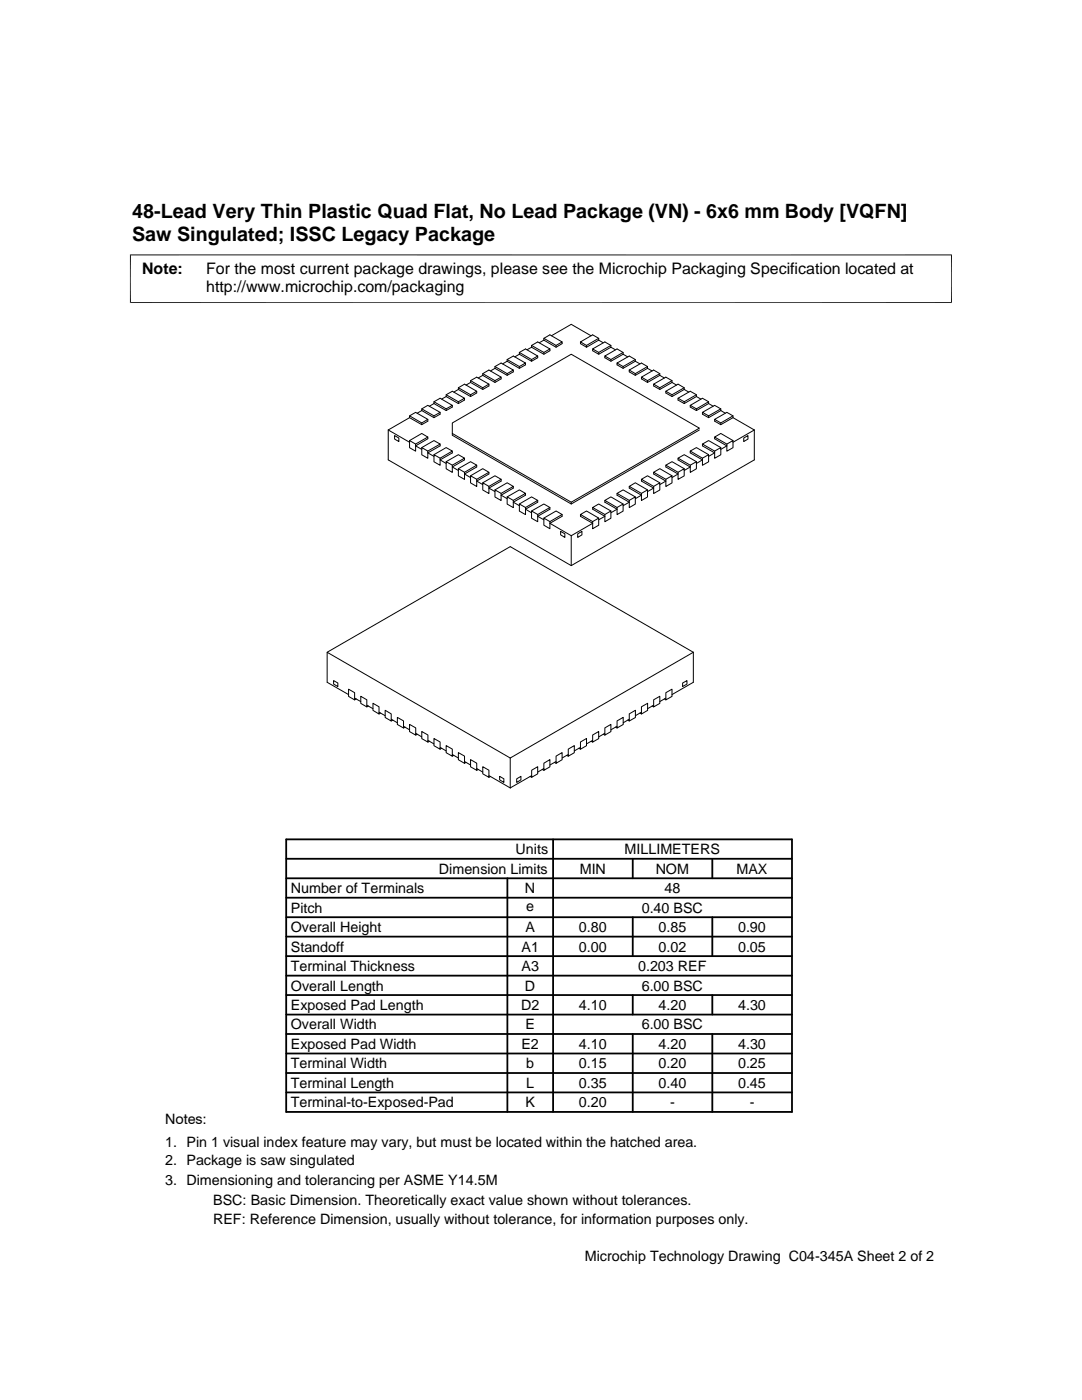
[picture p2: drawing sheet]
<svg xmlns="http://www.w3.org/2000/svg" width="216mm" height="279mm" viewBox="0 0 216 279" stroke-linecap="round" stroke-linejoin="round" font-family="sans-serif">
<g fill="none" stroke="#000" stroke-width=".2">
<path d="M26 50.8v9.7M189.9 50.8v9.7M189.9 50.9h-164M25.9 60.4h164M89 78.8l2.5 1.4 1.2-.7-2.4-1.4-1.3 .7v.3M89 79.1l2.5 1.4 1.2-.7v-.3M89 79.1l-.9 .6M91.5 77.4l2.4 1.4 1.2-.7-2.4-1.4-1.2 .7v.3M91.5 77.7l2.4 1.4 1.2-.7v-.3M91.5 77.7l-.9 .6M93.9 76l2.4 1.4 1.3-.7-2.5-1.4-1.2 .7v.3M93.9 76.3l2.4 1.4 1.3-.7v-.3"/>
<path d="M93.9 78.8v.3M93.9 76.3l-.9 .6M96.3 74.6l2.5 1.4 1.2-.7-2.4-1.4-1.3 .7v.3M96.3 74.9l2.5 1.4 1.2-.7v-.3M96.3 77.4v.3M96.3 74.9l-.9 .5M98.8 73.2l2.4 1.4 1.2-.7-2.4-1.4-1.2 .7v.3M98.8 73.5l2.4 1.4 1.2-.7v-.3M98.8 76v.3M98.8 73.5l-.9 .5M101.2 71.8l2.4 1.4 1.3-.7-2.5-1.4-1.2 .7v.3M101.2 72.1l2.4 1.4 1.3-.7v-.3"/>
<path d="M101.2 74.6v.3M101.2 72.1l-.9 .5M103.6 70.3l2.5 1.5 1.2-.7-2.4-1.5-1.3 .7v.4M103.6 70.7l2.5 1.4 1.2-.7v-.3M103.6 73.2v.3M103.6 70.7l-.9 .5M106.1 68.9l2.4 1.4 1.2-.7-2.4-1.4-1.2 .7v.4M106.1 69.3l2.4 1.4 1.2-.7v-.4M106.1 71.8v.3M106.1 69.3l-.9 .5M108.5 67.5l2.5 1.4 1.2-.7-2.5-1.4-1.2 .7v.4M108.5 67.9l2.5 1.4 1.2-.7v-.4"/>
<path d="M108.5 70.3v.4M108.5 67.9l-.9 .5M111 68.9v.4M117 68.9v.4M117.9 67l-3.9-2.3-4 2.3M119.5 67.9l.9 .5M119.5 67.5l-2.5 1.4-1.2-.7 2.5-1.4 1.2 .7v.4M119.5 67.9l-2.5 1.4-1.2-.7v-.4M119.5 70.3v.4M121.9 69.3l.9 .5M121.9 68.9l-2.4 1.4-1.2-.7 2.4-1.4 1.2 .7v.4M121.9 69.3l-2.4 1.4-1.2-.7v-.4"/>
<path d="M121.9 71.8v.3M124.3 70.7l1 .5M124.3 70.3l-2.4 1.5-1.2-.7 2.4-1.5 1.2 .7v.4M124.3 70.7l-2.4 1.4-1.2-.7v-.3M124.3 73.2v.3M126.8 72.1l.9 .5M126.8 71.8l-2.5 1.4-1.2-.7 2.5-1.4 1.2 .7v.3M126.8 72.1l-2.5 1.4-1.2-.7v-.3M126.8 74.6v.3M129.2 73.5l.9 .5M129.2 73.2l-2.4 1.4-1.2-.7 2.4-1.4 1.2 .7v.3M129.2 73.5l-2.4 1.4-1.2-.7v-.3"/>
<path d="M129.2 76v.3M131.7 74.9l.9 .5M131.7 77.4v.3M131.7 74.6l-2.5 1.4-1.2-.7 2.4-1.4 1.3 .7v.3M131.7 74.9l-2.5 1.4-1.2-.7v-.3M134.1 76.3l.9 .6M134.1 78.8v.3M134.1 76l-2.4 1.4-1.3-.7 2.5-1.4 1.2 .7v.3M134.1 76.3l-2.4 1.4-1.3-.7v-.3M136.5 77.7l.9 .6M136.5 77.4l-2.4 1.4-1.2-.7 2.4-1.4 1.2 .7v.3M136.5 77.7l-2.4 1.4-1.2-.7v-.3"/>
<path d="M139 79.1l.9 .6M139 78.8l-2.5 1.4-1.2-.7 2.4-1.4 1.3 .7v.3M139 79.1l-2.5 1.4-1.2-.7v-.3M77.5 85.8v6l36.5 21.1 36.5-21.1v-6M77.5 85.8l4.2 2.5M78.7 86.9l.9 .5v.7l-.9-.5zM81.7 87.9l1.2 .7v1.4l-1.2-.7zM81.7 87.9l2.5-1.4 1.2 .7-2.5 1.4M81.7 83l2.5 1.4 1.2-.7-2.5-1.4-1.2 .7v.4M81.7 83.4l2.5 1.4 1.2-.7v-.4M81.7 83.4l-4.2 2.4M84.2 89.3l1.2 .7v1.5l-1.2-.7z"/>
<path d="M84.2 89.3l2.4-1.4 1.2 .7-2.4 1.4M84.2 81.6l2.4 1.4 1.2-.7-2.4-1.4-1.2 .7v.3M84.2 81.9l2.4 1.5 1.2-.7v-.4M84.2 84.4v.4M84.2 81.9l-1 .6M85.4 87.2v.4l-2.5 1.4 1.3 .7M86.6 90.7l1.2 .7v1.5l-1.2-.7zM86.6 90.7l2.4-1.4 1.3 .7-2.5 1.4M86.6 80.2l2.4 1.4 1.3-.7-2.5-1.4-1.2 .7v.3M86.6 80.5l2.4 1.4 1.3-.7v-.3M86.6 83v.4M86.6 80.5l-.9 .6"/>
<path d="M87.8 88.6v.4l-2.4 1.4 1.2 .7M89 92.1l1.3 .7v1.5l-1.3-.7zM89 92.1l2.5-1.4 1.2 .7-2.4 1.4M89 81.6v.3M90.3 84.4l23.7-13.7 25.6 14.7-25.6 14.8-23.7-13.7zM90.3 90v.4l-2.5 1.4 1.2 .7M91.5 80.2v.3M91.5 93.5l1.2 .8v1.4l-1.2-.7zM91.5 93.5l2.4-1.4 1.2 .7-2.4 1.5M92.7 91.4v.4l-2.4 1.4 1.2 .7M93.9 95l1.2 .7v1.4l-1.2-.7zM93.9 95l2.4-1.5 1.3 .8-2.5 1.4"/>
<path d="M95.1 92.8v.4l-2.4 1.4 1.2 .7M96.3 96.4l1.3 .7v1.4l-1.3-.7zM96.3 96.4l2.5-1.4 1.2 .7-2.4 1.4M97.6 94.3v.3l-2.5 1.4 1.2 .7M98.8 97.8l1.2 .7v1.4l-1.2-.7zM98.8 97.8l2.4-1.4 1.2 .7-2.4 1.4M100 95.7v.3l-2.4 1.4 1.2 .7M101.2 99.2l1.2 .7v1.4l-1.2-.7zM101.2 99.2l2.4-1.4 1.3 .7-2.5 1.4M102.4 97.1v.3l-2.4 1.4 1.2 .7M104.9 98.5v.3l-2.5 1.4 1.2 .7M107.3 99.9v.3l-2.4 1.4 1.2 .7"/>
<path d="M120.7 99.9v.3l2.4 1.4-1.2 .7M123.1 98.5v.3l2.5 1.4-1.3 .7M125.6 97.1v.3l2.4 1.4-1.2 .7M125.6 99.9l1.2-.7v1.4l-1.2 .7zM126.8 99.2l-2.5-1.4-1.2 .7 2.5 1.4M128 95.7v.3l2.4 1.4-1.2 .7M128 98.5l1.2-.7v1.4l-1.2 .7zM129.2 97.8l-2.4-1.4-1.2 .7 2.4 1.4M130.4 94.3v.3l2.5 1.4-1.2 .7M130.4 97.1l1.3-.7v1.4l-1.3 .7zM131.7 96.4l-2.5-1.4-1.2 .7 2.4 1.4M132.9 92.8v.4l2.4 1.4-1.2 .7"/>
<path d="M132.9 95.7l1.2-.7v1.4l-1.2 .7zM134.1 95l-2.4-1.5-1.3 .8 2.5 1.4M135.3 91.4v.4l2.4 1.4-1.2 .7M135.3 94.3l1.2-.8v1.5l-1.2 .7zM136.5 93.5l-2.4-1.4-1.2 .7 2.4 1.5M136.5 80.2v.3M137.7 90v.4l2.5 1.4-1.2 .7M137.7 92.8l1.3-.7v1.5l-1.3 .7zM139 92.1l-2.5-1.4-1.2 .7 2.4 1.4M139 81.6v.3M139.6 85.8l-25.6 14.8-23.7-13.7v-.4M140.2 88.6v.4l2.4 1.4-1.2 .7"/>
<path d="M140.2 91.4l1.2-.7v1.5l-1.2 .7zM141.4 90.7l-2.4-1.4-1.3 .7 2.5 1.4M141.4 80.5l.9 .6M141.4 83v.4M141.4 80.2l-2.4 1.4-1.3-.7 2.5-1.4 1.2 .7v.3M141.4 80.5l-2.4 1.4-1.3-.7v-.3M142.6 87.2v.4l2.4 1.4-1.2 .7M142.6 90l1.2-.7v1.5l-1.2 .7zM143.8 89.3l-2.4-1.4-1.2 .7 2.4 1.4M143.8 81.9l.9 .6M143.8 84.4v.4M143.8 81.6l-2.4 1.4-1.2-.7 2.4-1.4 1.2 .7v.3"/>
<path d="M143.8 81.9l-2.4 1.5-1.2-.7v-.4M145 88.6l1.3-.7v1.4l-1.3 .7zM146.3 87.9l-2.5-1.4-1.2 .7 2.4 1.4M146.3 83l-2.5 1.4-1.2-.7 2.4-1.4 1.3 .7v.4M146.3 83.4l-2.5 1.4-1.2-.7v-.4M146.3 83.4l4.2 2.4M148.4 87.4l.8-.5v.7l-.8 .5zM150.5 85.8l-4.2 2.5M103.6 100.6l1.3 .7v1.4l-1.3-.7zM103.6 100.6l2.5-1.4 1.2 .7-2.4 1.4M106.1 102l1.2 .7v1.4l-1.2-.7zM106.1 102l2.4-1.4 1.2 .7-2.4 1.4"/>
<path d="M108.5 103.4l1.2 .7v1.4l-1.2-.7zM108.5 103.4l2.5-1.4 1.2 .7-2.5 1.4M109.7 101.3v.3l-2.4 1.4 1.2 .7M111.9 106l.8 .5v.8l-.8-.6zM112.2 102.7v.3l-2.5 1.4 4.3 2.5M114 100.2v.4M114 106.9v6M115.3 106.5l.8-.5v.7l-.8 .6zM115.8 102.7v.3l2.5 1.4-4.3 2.5M118.3 101.3v.3l2.4 1.4-1.2 .7M118.3 104.1l1.2-.7v1.4l-1.2 .7zM119.5 103.4l-2.5-1.4-1.2 .7 2.5 1.4"/>
<path d="M120.7 102.7l1.2-.7v1.4l-1.2 .7zM121.9 102l-2.4-1.4-1.2 .7 2.4 1.4M123.1 101.3l1.2-.7v1.4l-1.2 .7zM124.3 100.6l-2.4-1.4-1.2 .7 2.4 1.4M65.3 130.2l36.5-21.1 36.5 21.1M66.6 135.8l.8 .5v.7l-.8-.5zM69.6 137.5l1.2 .7v1.5l-1.2-.7zM69.6 138.6l-4.3-2.4v-6l36.5 21.1M70.8 139.3l1.2 .7M71.1 139.5l-.3 .2M72 139l1.2 .7v1.4l-1.2-.7zM130.4 139.7l1.3-.7v1.4l-1.3 .7z"/>
<path d="M132.6 139.5l.3 .2M132.9 139.3l-1.2 .7M132.9 138.2l1.2-.7v1.5l-1.2 .7zM136.2 136.3l.9-.5v.7l-.9 .5zM138.3 130.2v6l-4.2 2.4M138.3 130.2l-36.5 21.1M73.2 140.7l1.2 .7M73.5 140.9l-.3 .2M74.4 140.4l1.2 .7v1.4l-1.2-.7zM75.6 142.1l1.3 .7M75.9 142.3l-.3 .2M76.9 141.8l1.2 .7v1.4l-1.2-.7z"/>
<path d="M78.1 143.5l1.2 .8M78.4 143.7l-.3 .2M79.3 143.2l1.2 .7v1.4l-1.2-.7zM80.5 144.9l1.2 .7M80.8 145.1l-.3 .2M81.7 144.6l1.3 .7v1.4l-1.3-.7zM83 146.3l1.2 .8M83.2 146.5l-.2 .2M84.2 146l1.2 .7v1.4l-1.2-.7zM85.4 147.8l1.2 .7M85.7 147.9l-.3 .2M86.6 147.4l1.2 .7v1.4l-1.2-.7z"/>
<path d="M87.8 149.2l1.2 .7M88.1 149.3l-.3 .2M89 148.8l1.3 .7v1.4l-1.3-.7zM90.3 150.6l1.2 .7M90.6 150.7l-.3 .2M91.5 150.2l1.2 .7v1.4l-1.2-.7zM92.7 152l1.2 .7M93 152.1l-.3 .2M93.9 151.6l1.2 .7v1.4l-1.2-.7zM95.1 153.4l1.2 .7M95.4 153.6l-.3 .1M96.3 153l1.3 .7v1.4l-1.3-.7z"/>
<path d="M97.6 154.8l4.2 2.4M97.9 155l-.3 .1M99.7 154.9l.8 .5v.7l-.8-.5zM101.8 151.3v5.9M103.1 155.4l.8-.5v.7l-.8 .5zM105.8 155l.3 .1M106.1 154.8l-4.3 2.4M106.1 153.7l1.2-.7v1.4l-1.2 .7zM108.2 153.6l.3 .1M108.5 153.4l-1.2 .7M108.5 152.3l1.2-.7v1.4l-1.2 .7zM110.6 152.1l.4 .2"/>
<path d="M111 152l-1.3 .7M111 150.9l1.2-.7v1.4l-1.2 .7zM113.1 150.7l.3 .2M113.4 150.6l-1.2 .7M113.4 149.5l1.2-.7v1.4l-1.2 .7zM115.5 149.3l.3 .2M115.8 149.2l-1.2 .7M115.8 148.1l1.2-.7v1.4l-1.2 .7zM117.9 147.9l.4 .2M118.3 147.8l-1.3 .7M118.3 146.7l1.2-.7v1.4l-1.2 .7zM120.4 146.5l.3 .2"/>
<path d="M120.7 146.3l-1.2 .8M120.7 145.3l1.2-.7v1.4l-1.2 .7zM122.8 145.1l.3 .2M123.1 144.9l-1.2 .7M123.1 143.9l1.3-.7v1.4l-1.3 .7zM125.3 143.7l.3 .2M125.6 143.5l-1.2 .8M125.6 142.5l1.2-.7v1.4l-1.2 .7zM127.7 142.3l.3 .2M128 142.1l-1.2 .7M128 141.1l1.2-.7v1.4l-1.2 .7zM130.1 140.9l.3 .2"/>
<path d="M130.4 140.7l-1.2 .7"/>
</g>
<g fill="none" stroke="#000" stroke-width=".36">
<path d="M57.1 179.2h100.9M57.1 175.3h100.9M57.1 171.4h100.9M57.1 167.5h100.9v54.4h-100.9zM101.2 175.3v46.6M110.4 167.5v54.4M126.3 171.4v3.9M142.1 171.4v3.9M57.1 186.9h100.9M57.1 183h100.9M57.1 198.6h100.9M57.1 194.7h100.9"/>
<path d="M57.1 190.8h100.9M126.3 183v7.8M126.3 198.6v3.9M142.1 183v7.8M142.1 198.6v3.9M57.1 214.1h100.9M57.1 206.4h100.9M57.1 202.5h100.9M57.1 210.2h100.9M57.1 218h100.9M126.3 206.4v15.5M142.1 206.4v15.5"/>
</g>
<g font-size="3.9">
<text x="26.4" y="43.5">48-Lead Very Thin Plastic Quad Flat, No Lead Package (VN) - 6x6 mm Body [VQFN]</text>
<text x="26.4" y="48">Saw Singulated; ISSC Legacy Package</text>
</g>
<g font-size="3.2">
<text x="28.4" y="54.6">Note:</text>
<text x="41.1" y="54.6">For the most current package drawings, please see the Microchip Packaging Specification located at</text>
<text x="41.1" y="58.3">http://www.microchip.com/packaging</text>
</g>
<g font-size="2.9">
<text x="102.9" y="170.5">Units</text>
<text x="124.6" y="170.5">MILLIMETERS</text>
<text x="58" y="178.2">Number of Terminals</text>
<text x="87.6" y="174.4">Dimension Limits</text>
<text x="104.8" y="178.2">N</text>
<text x="115.7" y="174.4">MIN</text>
<text x="130.8" y="174.4">NOM</text>
<text x="132.6" y="178.2">48</text>
<text x="147" y="174.4">MAX</text>
<text x="58" y="182.1">Pitch</text>
<text x="105" y="181.8">e</text>
<text x="128" y="182.1">0.40 BSC</text>
<text x="58" y="186">Overall Height</text>
<text x="58" y="189.9">Standoff</text>
<text x="104.1" y="189.9">A1</text>
<text x="104.8" y="186">A</text>
<text x="115.5" y="186">0.80</text>
<text x="115.5" y="189.9">0.00</text>
<text x="131.4" y="186">0.85</text>
<text x="131.4" y="189.9">0.02</text>
<text x="147.3" y="186">0.90</text>
<text x="147.3" y="189.9">0.05</text>
<text x="58" y="193.8">Terminal Thickness</text>
<text x="58" y="197.7">Overall Length</text>
<text x="104.1" y="193.8">A3</text>
<text x="104.8" y="197.7">D</text>
<text x="127.3" y="193.8">0.203 REF</text>
<text x="128" y="197.7">6.00 BSC</text>
<text x="58" y="201.6">Exposed Pad Length</text>
<text x="104" y="201.6">D2</text>
<text x="115.5" y="201.6">4.10</text>
<text x="131.4" y="201.6">4.20</text>
<text x="147.3" y="201.6">4.30</text>
<text x="58" y="205.4">Overall Width</text>
<text x="58" y="209.3">Exposed Pad Width</text>
<text x="104" y="209.3">E2</text>
<text x="104.8" y="205.4">E</text>
<text x="115.5" y="209.3">4.10</text>
<text x="128" y="205.4">6.00 BSC</text>
<text x="131.4" y="209.3">4.20</text>
<text x="147.3" y="209.3">4.30</text>
<text x="58" y="213.2">Terminal Width</text>
<text x="105" y="213.2">b</text>
<text x="115.5" y="213.2">0.15</text>
<text x="131.4" y="213.2">0.20</text>
<text x="147.3" y="213.2">0.25</text>
<text x="58" y="217.1">Terminal Length</text>
<text x="58" y="221">Terminal-to-Exposed-Pad</text>
<text x="104.8" y="221">K</text>
<text x="105" y="217.1">L</text>
<text x="115.5" y="221">0.20</text>
<text x="115.5" y="217.1">0.35</text>
<text x="131.4" y="217.1">0.40</text>
<text x="133.7" y="221">-</text>
<text x="147.3" y="217.1">0.45</text>
<text x="149.6" y="221">-</text>
<text x="32.9" y="224.3">Notes:</text>
<text x="32.9" y="228.9">1. Pin 1 visual index feature may vary, but must be located within the hatched area.</text>
<text x="32.9" y="232.6">2. Package is saw singulated</text>
<text x="32.9" y="236.5">3. Dimensioning and tolerancing per ASME Y14.5M</text>
<text x="42.5" y="244.3">REF: Reference Dimension, usually without tolerance, for information purposes only.</text>
<text x="42.5" y="240.6">BSC: Basic Dimension. Theoretically exact value shown without tolerances.</text>
<text x="116.7" y="251.7">Microchip Technology Drawing C04-345A Sheet 2 of 2</text>
</g>
</svg>
